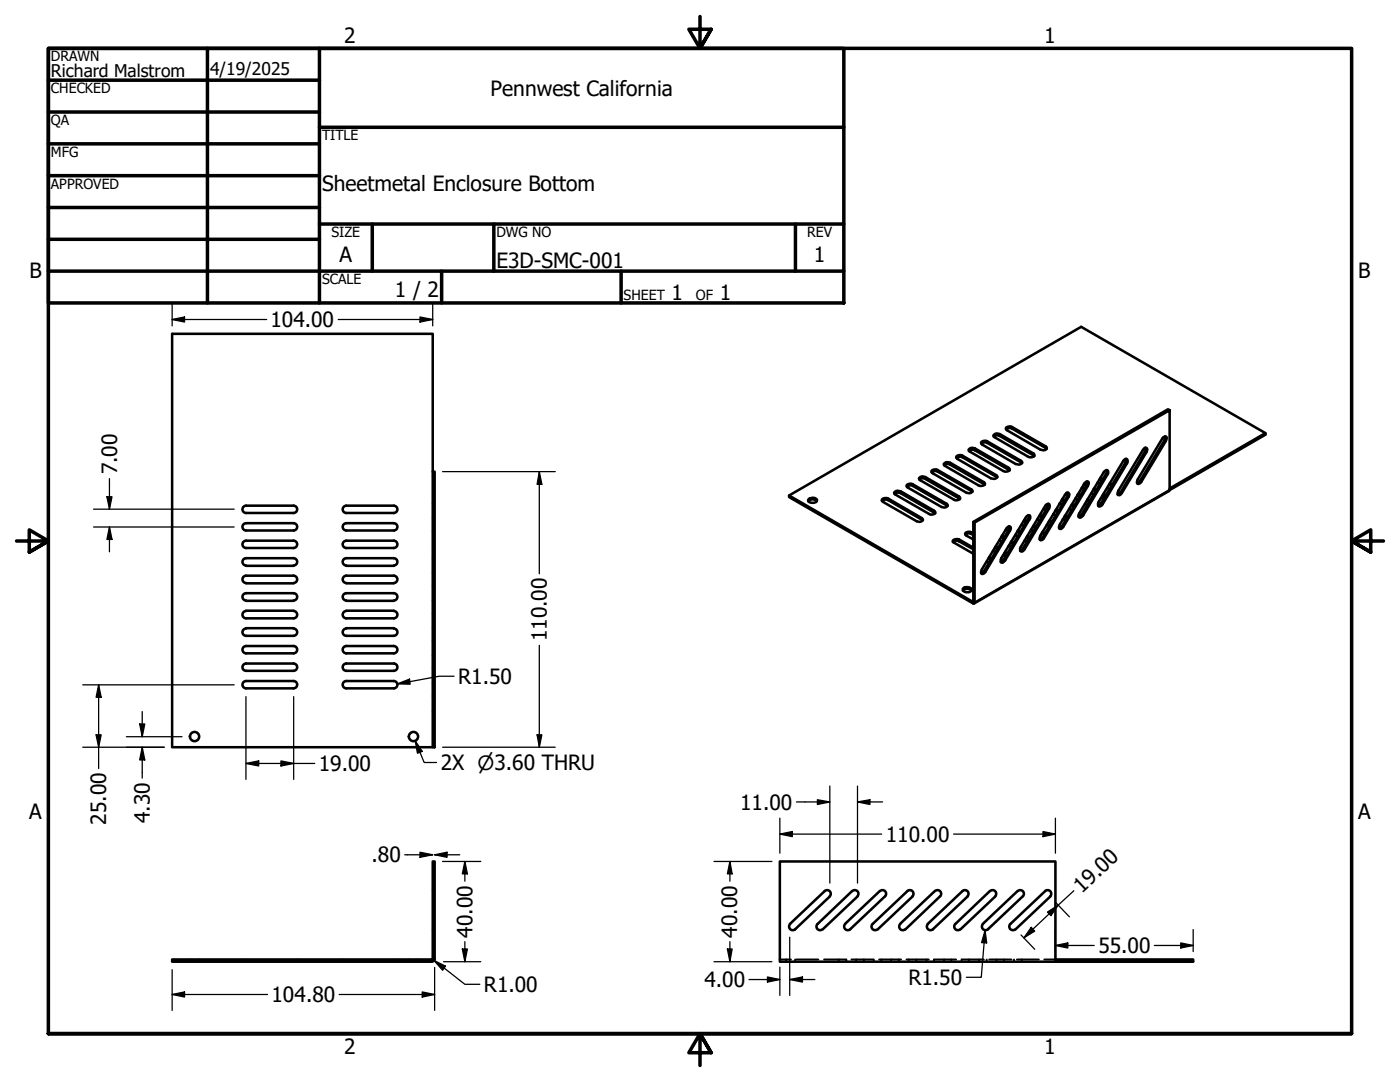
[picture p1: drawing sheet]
<svg xmlns="http://www.w3.org/2000/svg" width="279mm" height="216mm" viewBox="0 0 279 216" stroke-linecap="round" stroke-linejoin="round" font-family="sans-serif">
<!-- layer: Hidden (ANSI) -->
<g fill="none" stroke="#000" stroke-width=".38">
<path d="M86.4 94.9h.1M86.6 94.9h.1M86.4 103.3h.1M86.4 100.4h.1M86.4 108.8h.1M86.4 105.9h.1M86.4 114.3h.1M86.4 111.4h.1M86.4 119.8h.1M86.4 116.9h.1M86.6 103.3h.1M86.6 100.4h.1"/>
<path d="M86.6 108.8h.1M86.6 105.9h.1M86.6 114.3h.1M86.6 111.4h.1M86.6 119.8h.1M86.6 116.9h.1M86.4 125.3h.1M86.4 122.4h.1M86.4 130.8h.1M86.4 127.9h.1M86.4 136.3h.1M86.4 133.4h.1"/>
<path d="M86.4 138.9h.1M86.6 125.3h.1M86.6 122.4h.1M86.6 130.8h.1M86.6 127.9h.1M86.6 136.3h.1M86.6 133.4h.1M86.6 138.9h.1M86.4 141.9h.1M86.4 147.3h.1M86.6 141.9h.1M86.6 147.3h.1"/>
<path d="M86.4 177.6h.1M86.6 177.6h.1M38 191.5v.1M38 191.7v.2M39.8 191.5v.1M39.8 191.7v.2M48.3 191.5v.1M48.3 191.7v.2M59.4 191.5v.1M59.4 191.7v.2M68.3 191.5v.1M68.3 191.7v.2"/>
<path d="M79.4 191.5v.1M79.4 191.7v.2M81.6 191.5v.1M81.6 191.7v.2M83.4 191.5v.1M83.4 191.7v.2M86.4 191.5v.1M86.4 191.7v.1M86.4 185.6h.1M86.6 185.6h.1M155.6 191.5h2.3M156.9 191.5v.1"/>
<path d="M156.9 191.7v.2M158.7 191.5v.1M158.7 191.7v.2M158.9 191.5h4.4M164.5 191.5h4.3M167.4 191.5v.1M167.4 191.7v.2M168.9 191.5v.1M168.9 191.7v.2M169.9 191.5h4.4M170.9 191.5v.1M170.9 191.7v.2"/>
<path d="M172.4 191.5v.1M172.4 191.7v.2M174.4 191.5v.1M174.4 191.7v.2M175.5 191.5h4.3M175.9 191.5v.1M175.9 191.7v.2M177.9 191.5v.1M177.9 191.7v.2M179.4 191.5v.1M179.4 191.7v.2M180.9 191.5h4.5"/>
<path d="M181.4 191.5v.1M181.4 191.7v.2M182.9 191.5v.1M182.9 191.7v.2M184.9 191.5v.1M184.9 191.7v.2M186.4 191.5v.1M186.4 191.7v.2M186.4 191.5h4.4M188.4 191.5v.1M188.4 191.7v.2M189.9 191.5v.1"/>
<path d="M189.9 191.7v.2M191.9 191.5v.1M191.9 191.7v.2M192 191.5h4.3M193.4 191.5v.1M193.4 191.7v.2M195.4 191.5v.1M195.4 191.7v.2M196.9 191.5v.1M196.9 191.7v.2M197.4 191.5h4.5M198.9 191.5v.1"/>
<path d="M198.9 191.7v.2M200.4 191.5v.1M200.4 191.7v.2M202.4 191.5v.1M202.4 191.7v.2M202.9 191.5h4.4M203.9 191.5v.1M203.9 191.7v.2M208.4 191.5h2.2"/>
</g>
<!-- layer: Visible (ANSI) -->
<g fill="none" stroke="#000" stroke-width=".51">
<path d="M86.4 94.1h.3v55h-.3zM86.4 94.1v-27.5h-52v82.5h52M161.3 99.7a1.16 1.16 0 0 1 1.8 .1 1 1 0 0 1-.9 .6 1 1 0 0 1-.9-.5zM176 99.9a1.13 1.13 0 0 1 1.3-.1l6.8 4M176.1 99.6a1.22 1.22 0 0 1 1.2-.1l6.7 3.9 .2 .4a.93 .93 0 0 1-1.3 .2l-6.7-3.9-.2-.3zM178.4 98.3a.98 .98 0 0 1 1.4-.3l6.6 3.9 .3 .4a.93 .93 0 0 1-1.3 .3l-6.7-3.9zM178.5 98.6a1.13 1.13 0 0 1 1.3-.2l6.8 4M181 97.1a1.05 1.05 0 0 1 1.2-.1l6.9 4M181 96.7a1.11 1.11 0 0 1 1.2-.1l6.7 3.9 .3 .4a.93 .93 0 0 1-1.3 .3l-6.7-3.9-.3-.4zM183.5 95.7a1.05 1.05 0 0 1 1.2-.1l6.9 4M183.5 95.3a.97 .97 0 0 1 1.2-.1l6.7 3.9 .2 .3a.93 .93 0 0 1-1.2 .3l-6.8-3.9-.2-.4zM185.9 94.2a1.05 1.05 0 0 1 1.2-.1l7 4"/>
<path d="M186 93.9a1.11 1.11 0 0 1 1.1-.1l6.8 3.9 .2 .3a.93 .93 0 0 1-1.3 .3l-6.7-3.9-.2-.4zM188.4 92.8a1.05 1.05 0 0 1 1.2-.1l6.9 4M188.5 92.5a.97 .97 0 0 1 1.1-.2l6.7 3.9 .3 .4a.98 .98 0 0 1-1.3 .2l-6.7-3.8-.3-.4zM190.9 91.4a1.05 1.05 0 0 1 1.2-.2l6.9 4M190.9 91a1.11 1.11 0 0 1 1.2-.1l6.7 3.9 .3 .4a.98 .98 0 0 1-1.4 .2l-6.6-3.8-.3-.4zM193.3 89.7a.93 .93 0 0 1 1.3-.2l6.7 3.8 .2 .4a.98 .98 0 0 1-1.3 .3l-6.7-3.9zM193.4 90a1.05 1.05 0 0 1 1.2-.1l6.9 4M195.8 88.5a1.05 1.05 0 0 1 1.2-.1l7 4M195.9 88.1a1.11 1.11 0 0 1 1.1 0l6.8 3.8 .2 .4a.98 .98 0 0 1-1.3 .3l-6.7-3.9-.2-.4zM198.2 86.9a.93 .93 0 0 1 1.3-.3l6.7 3.9 .2 .4a.86 .86 0 0 1-1.2 .2l-6.7-3.9zM198.3 87.1a1.05 1.05 0 0 1 1.2-.1l6.9 4M200.8 85.7a1.05 1.05 0 0 1 1.2-.2l6.9 4"/>
<path d="M200.9 85.3a1.11 1.11 0 0 1 1.1-.1l6.7 3.9 .2 .4a.86 .86 0 0 1-1.3 .2l-6.6-3.8-.3-.4zM211.9 99.8l.4 .3M212 99.6l.5 .2M212.7 98.5l.2-.2h.3l.2 .3v.3l-5.1 8.5a.58 .58 0 0 1-.8 .3l.1-.8zM212.9 98.4l.2 .2M213.1 98.3l-.1 .8-4.9 8.1-.6 .4M214.6 99.4l.5 .3M215 98.7l.5 .4M215.2 98.6l.4 .2M215.9 97.3l.4 .3M216.3 96.6l.5 .3M216.5 96.4l.4 .2"/>
<path d="M216.6 96.3l.3-.2h.3l.1 .3-.2 .6-4.9 8.1a.56 .56 0 0 1-.8 .4l-.1-.3 .2-.6zM216.9 99.9l.5 .2M217 96.1l-.1 .7-4.9 8.2-.6 .4M217 99.6l.6 .3M217.8 98.4l.4 .3M218.2 97.7l.4 .3M218.3 97.5l.5 .3M219.1 96.3l.4 .2M219.5 95.6l.5 .3M219.6 95.4l.5 .2M220.1 98.8l.4 .3M220.2 98.6l.4 .4"/>
<path d="M220.5 94l.4-.2 .2 .1 .1 .5-5 8.5-.7 .4-.3-.3 .2-.6zM220.5 99.3l-.8 .1M220.9 93.8v.2l-.2 .6-4.9 8.1-.5 .4M221 97.3l.4 .4M221.4 96.7l.4 .3M221.5 96.5l.5 .2M224.3 91.8l.6-.2a.65 .65 0 0 1 0 .9l-4.9 8.1a.58 .58 0 0 1-.8 .4l-.1-.5 .2-.4zM224.7 91.6l-.1 .7-5 8.4-.5 .2M228.3 89.5l.2-.2 .4 .1 .1 .3-.2 .5-4.9 8.2a.56 .56 0 0 1-.8 .3l-.1-.2 .2-.6zM228.6 89.3l-.1 .7-4.9 8.2-.5 .5M232.2 87.2l.4-.1 .2 .1-.1 .8-4.9 8.1a.58 .58 0 0 1-.9 .4l.2-.9zM232.5 87.1l-.1 .7-4.9 8.1-.6 .5"/>
<path d="M233.4 81.9l-38.9 22.4-.3-.2 38.9-22.4 .3 .2v15.8l-.1 .3-38.9 22.4M233.4 97.5l19.1-11.1v.3l-19.1 11.1M252.5 86.4l-36.7-21.2-58.3 33.7M49.1 119.9h9.5M49.1 116.4h9.5M49.1 112.9h9.5M58.6 107.9a.73 .73 0 0 1 .7 .7 .73 .73 0 0 1-.7 .7M58.6 118.4a.73 .73 0 0 1 .7 .7 .73 .73 0 0 1-.7 .7M58.6 114.9a.73 .73 0 0 1 .7 .7 .73 .73 0 0 1-.7 .7M58.6 104.4a.73 .73 0 0 1 .7 .7 .73 .73 0 0 1-.7 .8M58.6 100.9a.73 .73 0 0 1 .7 .7 .73 .73 0 0 1-.7 .8M58.6 111.4a.73 .73 0 0 1 .7 .7 .73 .73 0 0 1-.7 .7"/>
<path d="M58.6 107.9h-9.5a.73 .73 0 0 0-.7 .7 .73 .73 0 0 0 .7 .7h9.5M58.6 118.4h-9.5a.73 .73 0 0 0-.7 .7 .73 .73 0 0 0 .7 .7M58.6 114.9h-9.5a.73 .73 0 0 0-.7 .7 .73 .73 0 0 0 .7 .7M58.6 104.4h-9.5a.73 .73 0 0 0-.7 .7 .73 .73 0 0 0 .7 .8h9.5M58.6 100.9h-9.5a.73 .73 0 0 0-.7 .7 .73 .73 0 0 0 .7 .8h9.5M58.6 111.4h-9.5a.73 .73 0 0 0-.7 .7 .73 .73 0 0 0 .7 .7M69.1 119.9h9.5M69.1 116.4h9.5M69.1 112.9h9.5M78.6 104.4a.73 .73 0 0 1 .7 .7 .73 .73 0 0 1-.7 .8M78.6 114.9a.73 .73 0 0 1 .7 .7 .73 .73 0 0 1-.7 .7M78.6 107.9a.73 .73 0 0 1 .7 .7 .73 .73 0 0 1-.7 .7"/>
<path d="M78.6 118.4a.73 .73 0 0 1 .7 .7 .73 .73 0 0 1-.7 .7M78.6 111.4a.73 .73 0 0 1 .7 .7 .73 .73 0 0 1-.7 .7M78.6 100.9a.73 .73 0 0 1 .7 .7 .73 .73 0 0 1-.7 .8M78.6 104.4h-9.5a.73 .73 0 0 0-.7 .7 .73 .73 0 0 0 .7 .8h9.5M78.6 114.9h-9.5a.73 .73 0 0 0-.7 .7 .73 .73 0 0 0 .7 .7M78.6 107.9h-9.5a.73 .73 0 0 0-.7 .7 .73 .73 0 0 0 .7 .7h9.5M78.6 118.4h-9.5a.73 .73 0 0 0-.7 .7 .73 .73 0 0 0 .7 .7M78.6 111.4h-9.5a.73 .73 0 0 0-.7 .7 .73 .73 0 0 0 .7 .7M78.6 100.9h-9.5a.73 .73 0 0 0-.7 .7 .73 .73 0 0 0 .7 .8h9.5M161.3 100a1.15 1.15 0 0 1 1.7 0M190.2 108.1a1.05 1.05 0 0 1 1.2-.1l2.8 1.6M192.2 117.9a1.15 1.15 0 0 1 1.7 0"/>
<path d="M192.2 117.5a1.22 1.22 0 0 1 1.7 .1 .94 .94 0 0 1-.9 .6 .94 .94 0 0 1-.8-.7zM192.7 106.7a1.2 1.2 0 0 1 1.5 0M194.2 104.1v16l-36.7-21.2v.3l36.8 21.3 .2-.3v-15.9M194.2 109.3l-3.1-1.7a.97 .97 0 0 0-1 .3l.3 .4 3.8 2.2M194.2 106.4a1.13 1.13 0 0 0-1.6 .1l.2 .4 1.4 .7M196.9 112.1l.5 .2M197.3 111.4l.4 .2M197.4 111.1l.5 .3M198.2 109.9l.4 .3M198.6 109.3l.4 .2M198.7 109l.5 .3M199.5 107.8l.4 .3"/>
<path d="M199.8 107.1l.5 .3M200 106.9l.5 .3M200.5 110.4l.3 .2M200.6 110.1l.2 .2-.1 .3-.5 .3M200.7 105.7l.5 .3M201 105.2l.5-.2 .2 .2v.5l-5 8.4a.58 .58 0 0 1-.9 .3l.2-.8zM201.2 105.1l.2 .1M201.3 108.9l.5 .3M201.4 105l-.1 .8-4.9 8.1-.6 .5M201.7 108.2l.5 .3M201.9 108l.4 .3M202.6 106.8l.5 .3"/>
<path d="M203 106.1l.5 .3M203.1 105.9l.5 .2M203.9 104.6l.4 .3M204.3 104l.4 .3M204.4 103.8l.5 .2M204.5 107.9l.5 .1M204.9 103l.3-.2 .3 .1 .1 .5-5 8.4-.4 .5h-.3a.65 .65 0 0 1-.1-.9zM204.9 107.2l.5 .2M205 106.9l.5 .4M205.3 102.8l-.1 .8-4.9 8.1-.6 .4M205.7 105.7l.5 .3M206.2 105.1l.4 .2"/>
<path d="M206.3 104.8l.5 .3M207 103.6l.5 .3M207.5 102.9l.4 .4M207.6 102.7l.4 .3M208 106.2l.2 .1M208.2 106v.2l-.4 .3M208.3 101.5l.5 .3M208.7 100.8l.5 .3M208.8 100.7l.5-.2a.71 .71 0 0 1 .1 1l-4.9 8.1-.5 .4h-.2a.65 .65 0 0 1-.1-.8zM208.9 100.6l.3 .2M208.9 104.7l.5 .3M209.2 100.5v.3l-.2 .5-5 8.4-.4 .2"/>
<path d="M209.3 104.1l.5 .2M209.5 103.8l.4 .3M210.2 102.6l.5 .3M210.6 101.9l.5 .3M210.8 101.7l.4 .3M211.5 100.5l.5 .2M212.1 103.6l.6 .1M212.5 103l.5 .3M212.7 102.7l.4 .4M213.4 101.5l.4 .4M213.7 100.9l.5 .3M213.9 100.6l.5 .3"/>
<path d="M216.5 100.5l.5 .3M49.1 121.9h9.5M49.1 125.3h9.5M49.1 121.9a.73 .73 0 0 0-.7 .8 .73 .73 0 0 0 .7 .7h9.5M49.1 125.4a.73 .73 0 0 0-.7 .7 .73 .73 0 0 0 .7 .8h9.5M58.6 132.4a.73 .73 0 0 1 .7 .7 .73 .73 0 0 1-.7 .8M58.6 135.9a.73 .73 0 0 1 .7 .7 .73 .73 0 0 1-.7 .8M58.6 121.9a.73 .73 0 0 1 .7 .8 .73 .73 0 0 1-.7 .7M58.6 125.4a.73 .73 0 0 1 .7 .7 .73 .73 0 0 1-.7 .8M58.6 128.9a.73 .73 0 0 1 .7 .7 .73 .73 0 0 1-.7 .8M58.6 132.4h-9.5a.73 .73 0 0 0-.7 .7 .73 .73 0 0 0 .7 .8h9.5M58.6 135.9h-9.5a.73 .73 0 0 0-.7 .7 .73 .73 0 0 0 .7 .8h9.5"/>
<path d="M58.6 128.9h-9.5a.73 .73 0 0 0-.7 .7 .73 .73 0 0 0 .7 .8h9.5M69.1 121.9h9.5M69.1 125.3h9.5M69.1 121.9a.73 .73 0 0 0-.7 .8 .73 .73 0 0 0 .7 .7h9.5M69.1 125.4a.73 .73 0 0 0-.7 .7 .73 .73 0 0 0 .7 .8h9.5M78.6 128.9a.73 .73 0 0 1 .7 .7 .73 .73 0 0 1-.7 .8M78.6 135.9a.73 .73 0 0 1 .7 .7 .73 .73 0 0 1-.7 .8M78.6 121.9a.73 .73 0 0 1 .7 .8 .73 .73 0 0 1-.7 .7M78.6 132.4a.73 .73 0 0 1 .7 .7 .73 .73 0 0 1-.7 .8M78.6 125.4a.73 .73 0 0 1 .7 .7 .73 .73 0 0 1-.7 .8M78.6 128.9h-9.5a.73 .73 0 0 0-.7 .7 .73 .73 0 0 0 .7 .8h9.5M78.6 135.9h-9.5a.73 .73 0 0 0-.7 .7 .73 .73 0 0 0 .7 .8h9.5"/>
<path d="M78.6 132.4h-9.5a.73 .73 0 0 0-.7 .7 .73 .73 0 0 0 .7 .8h9.5M155.6 171.9h55v19.9l27.5 .1h-82.5zM164.6 177.8a.73 .73 0 0 1 1 0 .73 .73 0 0 1 0 1.1M164.6 177.8l-6.9 6.5M165.6 178.9l-6.9 6.5a.73 .73 0 0 1-1 0 .73 .73 0 0 1 0-1.1M170.1 177.8l-6.9 6.5M170.1 177.8a.73 .73 0 0 1 1 0 .73 .73 0 0 1 0 1.1M171.1 178.9l-6.9 6.5a.73 .73 0 0 1-1.1 0 .73 .73 0 0 1 .1-1.1M175.6 177.8l-6.9 6.5M175.6 177.8a.73 .73 0 0 1 1 0 .73 .73 0 0 1 0 1.1M176.6 178.9l-6.9 6.5a.73 .73 0 0 1-1 0 .73 .73 0 0 1 0-1.1M181.1 177.8a.73 .73 0 0 1 1 0 .73 .73 0 0 1 0 1.1"/>
<path d="M181.1 177.8l-6.9 6.5a.73 .73 0 0 0-.1 1.1 .73 .73 0 0 0 1.1 0l6.9-6.5M186.6 177.8l-6.9 6.5a.73 .73 0 0 0 0 1.1 .73 .73 0 0 0 1 0M186.6 177.8a.73 .73 0 0 1 1 0 .73 .73 0 0 1 0 1.1l-6.9 6.5M197.5 177.8l-6.8 6.5a.73 .73 0 0 0-.1 1.1 .73 .73 0 0 0 1.1 0l6.9-6.5M197.6 177.8a.73 .73 0 0 1 1 0 .73 .73 0 0 1 0 1.1M203.1 177.8l-6.9 6.5M203.1 177.8a.73 .73 0 0 1 1 0 .73 .73 0 0 1 0 1.1l-6.9 6.5a.72 .72 0 0 1-1.1 0 .72 .72 0 0 1 .1-1.1M208.6 177.8a.73 .73 0 0 1 1 0 .73 .73 0 0 1 0 1.1M208.6 177.8l-6.9 6.5a.73 .73 0 0 0-.1 1.1 .73 .73 0 0 0 1.1 0M209.6 178.9l-6.9 6.5M86.7 191.4l-.2 .4h-.2M86.7 191.4v-19.5h-.3v19.6h-52v.4h51.8"/>
<path d="M185.2 184.3l6.9-6.5a.73 .73 0 0 1 1 0 .73 .73 0 0 1 0 1.1l-6.9 6.5a.72 .72 0 0 1-1 0 .72 .72 0 0 1 0-1.1M210.6 191.5h27.5v.3"/>
<circle cx="38.8" cy="147" r=".92"/>
<circle cx="82.5" cy="147" r=".92"/>
</g>
<!-- layer: Visible Narrow (ANSI) -->
<g fill="none" stroke="#000" stroke-width=".38">
<path d="M177.3 99.5v.3M179.8 98v.4M182.2 96.6v.4M184.7 95.2v.4M187.1 93.8v.3M189.6 92.3v.4M191.4 99.1v.3M192.1 90.9v.3M193.9 97.7v.3M194.6 89.5v.4M196.3 96.2v.4M197 88.1v.3"/>
<path d="M198.8 94.8v.3M199.5 86.6v.4M201.3 93.3v.4M202 85.2v.3M203.8 91.9v.4M206.2 90.5v.4M208.7 89.1v.3M213 99.1l.2 .1M216.9 96.8l.2 .2M220.4 98.7v.3M220.7 94.6l.3 .1M223.6 98.2l.3 .2"/>
<path d="M224.6 92.3l.3 .2M227.5 95.9l.3 .2M228.5 90l.3 .2M232.4 87.8l.3 .2M233.4 97.7l-38.9 22.5M184 103.4v.3M186.4 101.9v.4M188.9 100.5v.3M191.4 107.6v.4M193.9 106.2v.4M196.4 113.9l.3 .2M200.3 111.7l.3 .1"/>
<path d="M200.6 110.1v.3M201.3 105.8l.2 .1M204.2 109.4l.3 .2M205.2 103.6l.2 .1M208.1 107.2l.2 .2M209 101.3l.4 .2M212 105l.2 .1M213 103v.3M215.8 102.7l.4 .2M219.7 100.5l.3 .1"/>
</g>
<!-- layer: Border (ANSI) -->
<g fill="none" stroke="#000" stroke-width=".7">
<path d="M9.7 9.7h158.7v50.8h-158.7zM9.7 16h54.1M41.4 9.7v50.8M63.8 9.7v50.8M139.7 3.3v6.4l-2.2-3.9h4.4l-2.2 3.9 2.2-3.9M9.7 22.4h54.1M9.7 28.7h54.1M9.7 35.1h54.1M63.8 25.4h104.6M9.7 41.4h54.1M9.7 47.8h54.1M9.7 54.1h158.7"/>
<path d="M63.8 44.7h104.6M74.3 44.7v9.4M88.1 54.1v6.4M98.6 44.7v9.4M124 54.1v6.4M158.7 44.7v9.4M3.3 107.9h6.4l-3.9-2.2v4.5l3.9-2.3-3.9 2.3M276.1 107.9h-6.4l3.9-2.2v4.5l-3.9-2.3 3.9 2.3M9.7 206.2v-196.5h260v196.5h-260h260M141.9 210.1l-2.2-3.9 2.2 3.9h-4.4l2.2-3.9v6.4"/>
</g>
<!-- layer: Dimension (ANSI) -->
<g fill="none" stroke="#000" stroke-width=".25">
<path d="M34.4 63.8l2.4-.6v1.1zM34.4 60.6v4.4M34.4 63.8h18.8M67.5 63.8h18.9M83.8 63.2l2.6 .6-2.6 .5zM86.4 60.6v4.4M21.3 99.1h1.1l-.6 2.5zM21.8 95.5v6.1M88.3 94.1h22.5M107.6 94.1l.5 2.5h-.9zM107.6 94.1v20.4M18.7 101.6h28"/>
<path d="M18.7 105.2h28M21.8 105.2l.6 2.4h-1.1zM21.8 105.2v4.9M16.5 136.7h30.2M19.7 136.7l.5 2.4h-1zM19.7 136.7v16.7M49.1 139v16.5M58.6 139v16.5M79.3 136.5l2.4-1 .2 1zM90.6 134.9h-3l-8.3 1.6M107.6 128.8v20.3M16.5 149.1h16.3"/>
<path d="M19.2 146.6h1l-.5 2.5zM25.2 147h11.1M27.9 144.5h1l-.5 2.5zM28.4 149.1l.5 2.5h-1zM28.4 142v5M28.4 149.1v6.2M49.1 152.3l2.5-.5v1zM49.1 152.3h13.7M56.1 151.8l2.5 .5-2.5 .5zM88.3 149.1h22.5M107.2 146.6h.9l-.5 2.5zM163.1 159.6l2.5 .4-2.5 .5z"/>
<path d="M165.6 156.8v19.4M171.1 156.8v19.4M80.8 170.6h5.6M83.8 170.1l2.6 .5-2.6 .5zM86.7 170.6l2.5-.5v1zM86.7 170.6h5.1M88.3 171.9h7.6M92.8 171.9l.5 2.5h-1zM92.8 171.9v3.9M142.5 171.9h11.6M145.7 171.9l.4 2.5h-.9zM145.7 171.9v3.9"/>
<path d="M155.6 166.4l2.5-.5v1zM155.6 166.4h20.4M155.6 163.3v6.9M158.9 160h6.7M171.1 160l2.5-.4v.9zM171.1 160h5M190.3 166.4h20.3M208.2 165.9l2.4 .5-2.4 .5zM210.6 163.3v6.9M214.3 177.7l-10 9.4M34.4 198.4l2.4-.5v1zM34.4 198.4h19"/>
<path d="M34.4 193.5v8.1M67.7 198.4h19M84.3 197.9l2.4 .5-2.4 .5zM86.6 191.6l2.3 1.2-.6 .8zM86.6 191.6l6.2 4.8h3M86.7 193v8.6M88.5 191.9h7.4M92.3 189.4h1l-.5 2.5zM92.8 187.9v4M142.5 191.9h11.6M145.2 189.4h.9l-.4 2.5zM145.7 187.9v4"/>
<path d="M149.5 195.5h6.1M153.2 194.9l2.4 .6-2.4 .5zM155.6 193v5.6M157.6 195.5l2.5-.6v1.1zM157.6 195.5h5M157.6 187v11.6M196.6 185.6l.3 2.6-1-.1zM196.6 185.6l-.8 9.4h-3M203.8 186.6l2.7 2.8M205.8 185l.7 .8-2.2 1.3zM209 182l2.2-1.4-1.5 2.1zM210.6 188.7l2.5-.5v1z"/>
<path d="M210.6 185.5v4.4M210.6 188.7h7.8M210.7 180.1l2.7 2.8M230.4 188.7h7.7M235.6 188.2l2.5 .5-2.5 .5zM238.1 185.5v4.4"/>
</g>
<g fill="#000">
<path d="M34.4 63.8l2.4-.6v1.1zM83.8 63.2l2.6 .6-2.6 .5zM21.3 99.1h1.1l-.6 2.5zM107.6 94.1l.5 2.5h-.9zM21.8 105.2l.6 2.4h-1.1zM19.7 136.7l.5 2.4h-1zM79.3 136.5l2.4-1 .2 1zM19.2 146.6h1l-.5 2.5zM27.9 144.5h1l-.5 2.5zM28.4 149.1l.5 2.5h-1zM49.1 152.3l2.5-.5v1zM56.1 151.8l2.5 .5-2.5 .5z"/>
<path d="M107.2 146.6h.9l-.5 2.5zM171.1 160l2.5-.4v.9zM83.8 170.1l2.6 .5-2.6 .5zM86.7 170.6l2.5-.5v1zM92.8 171.9l.5 2.5h-1zM145.7 171.9l.4 2.5h-.9zM155.6 166.4l2.5-.5v1zM163.1 159.6l2.5 .4-2.5 .5zM208.2 165.9l2.4 .5-2.4 .5zM34.4 198.4l2.4-.5v1zM84.3 197.9l2.4 .5-2.4 .5zM86.6 191.6l2.3 1.2-.6 .8z"/>
<path d="M92.3 189.4h1l-.5 2.5zM145.2 189.4h.9l-.4 2.5zM153.2 194.9l2.4 .6-2.4 .5zM157.6 195.5l2.5-.6v1.1zM196.6 185.6l.3 2.6-1-.1zM205.8 185l.7 .8-2.2 1.3zM209 182l2.2-1.4-1.5 2.1zM210.6 188.7l2.5-.5v1zM235.6 188.2l2.5 .5-2.5 .5z"/>
</g>
<!-- layer: Symbol (ANSI) -->
<path d="M82.9 147.8l1.4 2.1-1 .4zM82.9 147.8l1.7 4.3h2.5" fill="none" stroke="#000" stroke-width=".25"/>
<path d="M82.9 147.8l1.4 2.1-1 .4z" fill="#000"/>
<g font-size="4.2">
<text x="68.7" y="8.6">2</text>
<text x="208.4" y="8.6">1</text>
<text x="97.9" y="19.1">Pennwest California</text>
<text x="64.3" y="38.2">Sheetmetal Enclosure Bottom</text>
<text x="67.8" y="52.2">A</text>
<text x="99.1" y="53.5">E3D-SMC-001</text>
<text x="162.4" y="52.2">1</text>
<text x="5.9" y="55.5">B</text>
<text x="78.8" y="59.3">1 / 2</text>
<text x="134" y="59.9">1</text>
<text x="143.6" y="59.9">1</text>
<text x="271.1" y="55.5">B</text>
<text x="54" y="65.3">104.00</text>
<text x="23.4" y="94.7" transform="rotate(-90 23.4 94.7)">7.00</text>
<text x="109.2" y="128" transform="rotate(-90 109.2 128)">110.00</text>
<text x="91.4" y="136.5">R1.50</text>
<text x="63.6" y="153.9">19.00</text>
<text x="87.9" y="153.7">2X ⌀3.60 THRU</text>
<text x="147.7" y="161.5">11.00</text>
<text x="5.8" y="163.4">A</text>
<text x="21.2" y="164.5" transform="rotate(-90 21.2 164.5)">25.00</text>
<text x="29.9" y="164.2" transform="rotate(-90 29.9 164.2)">4.30</text>
<text x="176.8" y="168">110.00</text>
<text x="271" y="163.4">A</text>
<text x="74.2" y="172.1">.80</text>
<text x="215.9" y="178.3" transform="rotate(-43 215.9 178.3)">19.00</text>
<text x="94.3" y="187.1" transform="rotate(-90 94.3 187.1)">40.00</text>
<text x="147.1" y="187.1" transform="rotate(-90 147.1 187.1)">40.00</text>
<text x="219.2" y="190.2">55.00</text>
<text x="96.6" y="197.9">R1.00</text>
<text x="140.6" y="197">4.00</text>
<text x="181.3" y="196.5">R1.50</text>
<text x="54.2" y="200">104.80</text>
<text x="68.7" y="210.3">2</text>
<text x="208.4" y="210.3">1</text>
</g>
<g font-size="3.5">
<text x="10.2" y="15.4">Richard Malstrom</text>
<text x="41.9" y="14.9">4/19/2025</text>
</g>
<g font-size="2.8">
<text x="10.2" y="12.2">DRAWN</text>
<text x="10.2" y="18.6">CHECKED</text>
<text x="10.2" y="25">QA</text>
<text x="64.3" y="27.9">TITLE</text>
<text x="10.2" y="31.3">MFG</text>
<text x="10.2" y="37.7">APPROVED</text>
<text x="66.2" y="47.3">SIZE</text>
<text x="99.1" y="47.3">DWG NO</text>
<text x="161.1" y="47.2">REV</text>
<text x="64.3" y="56.7">SCALE</text>
<text x="124.5" y="59.9">SHEET</text>
<text x="138.9" y="59.9">OF</text>
</g>
</svg>
